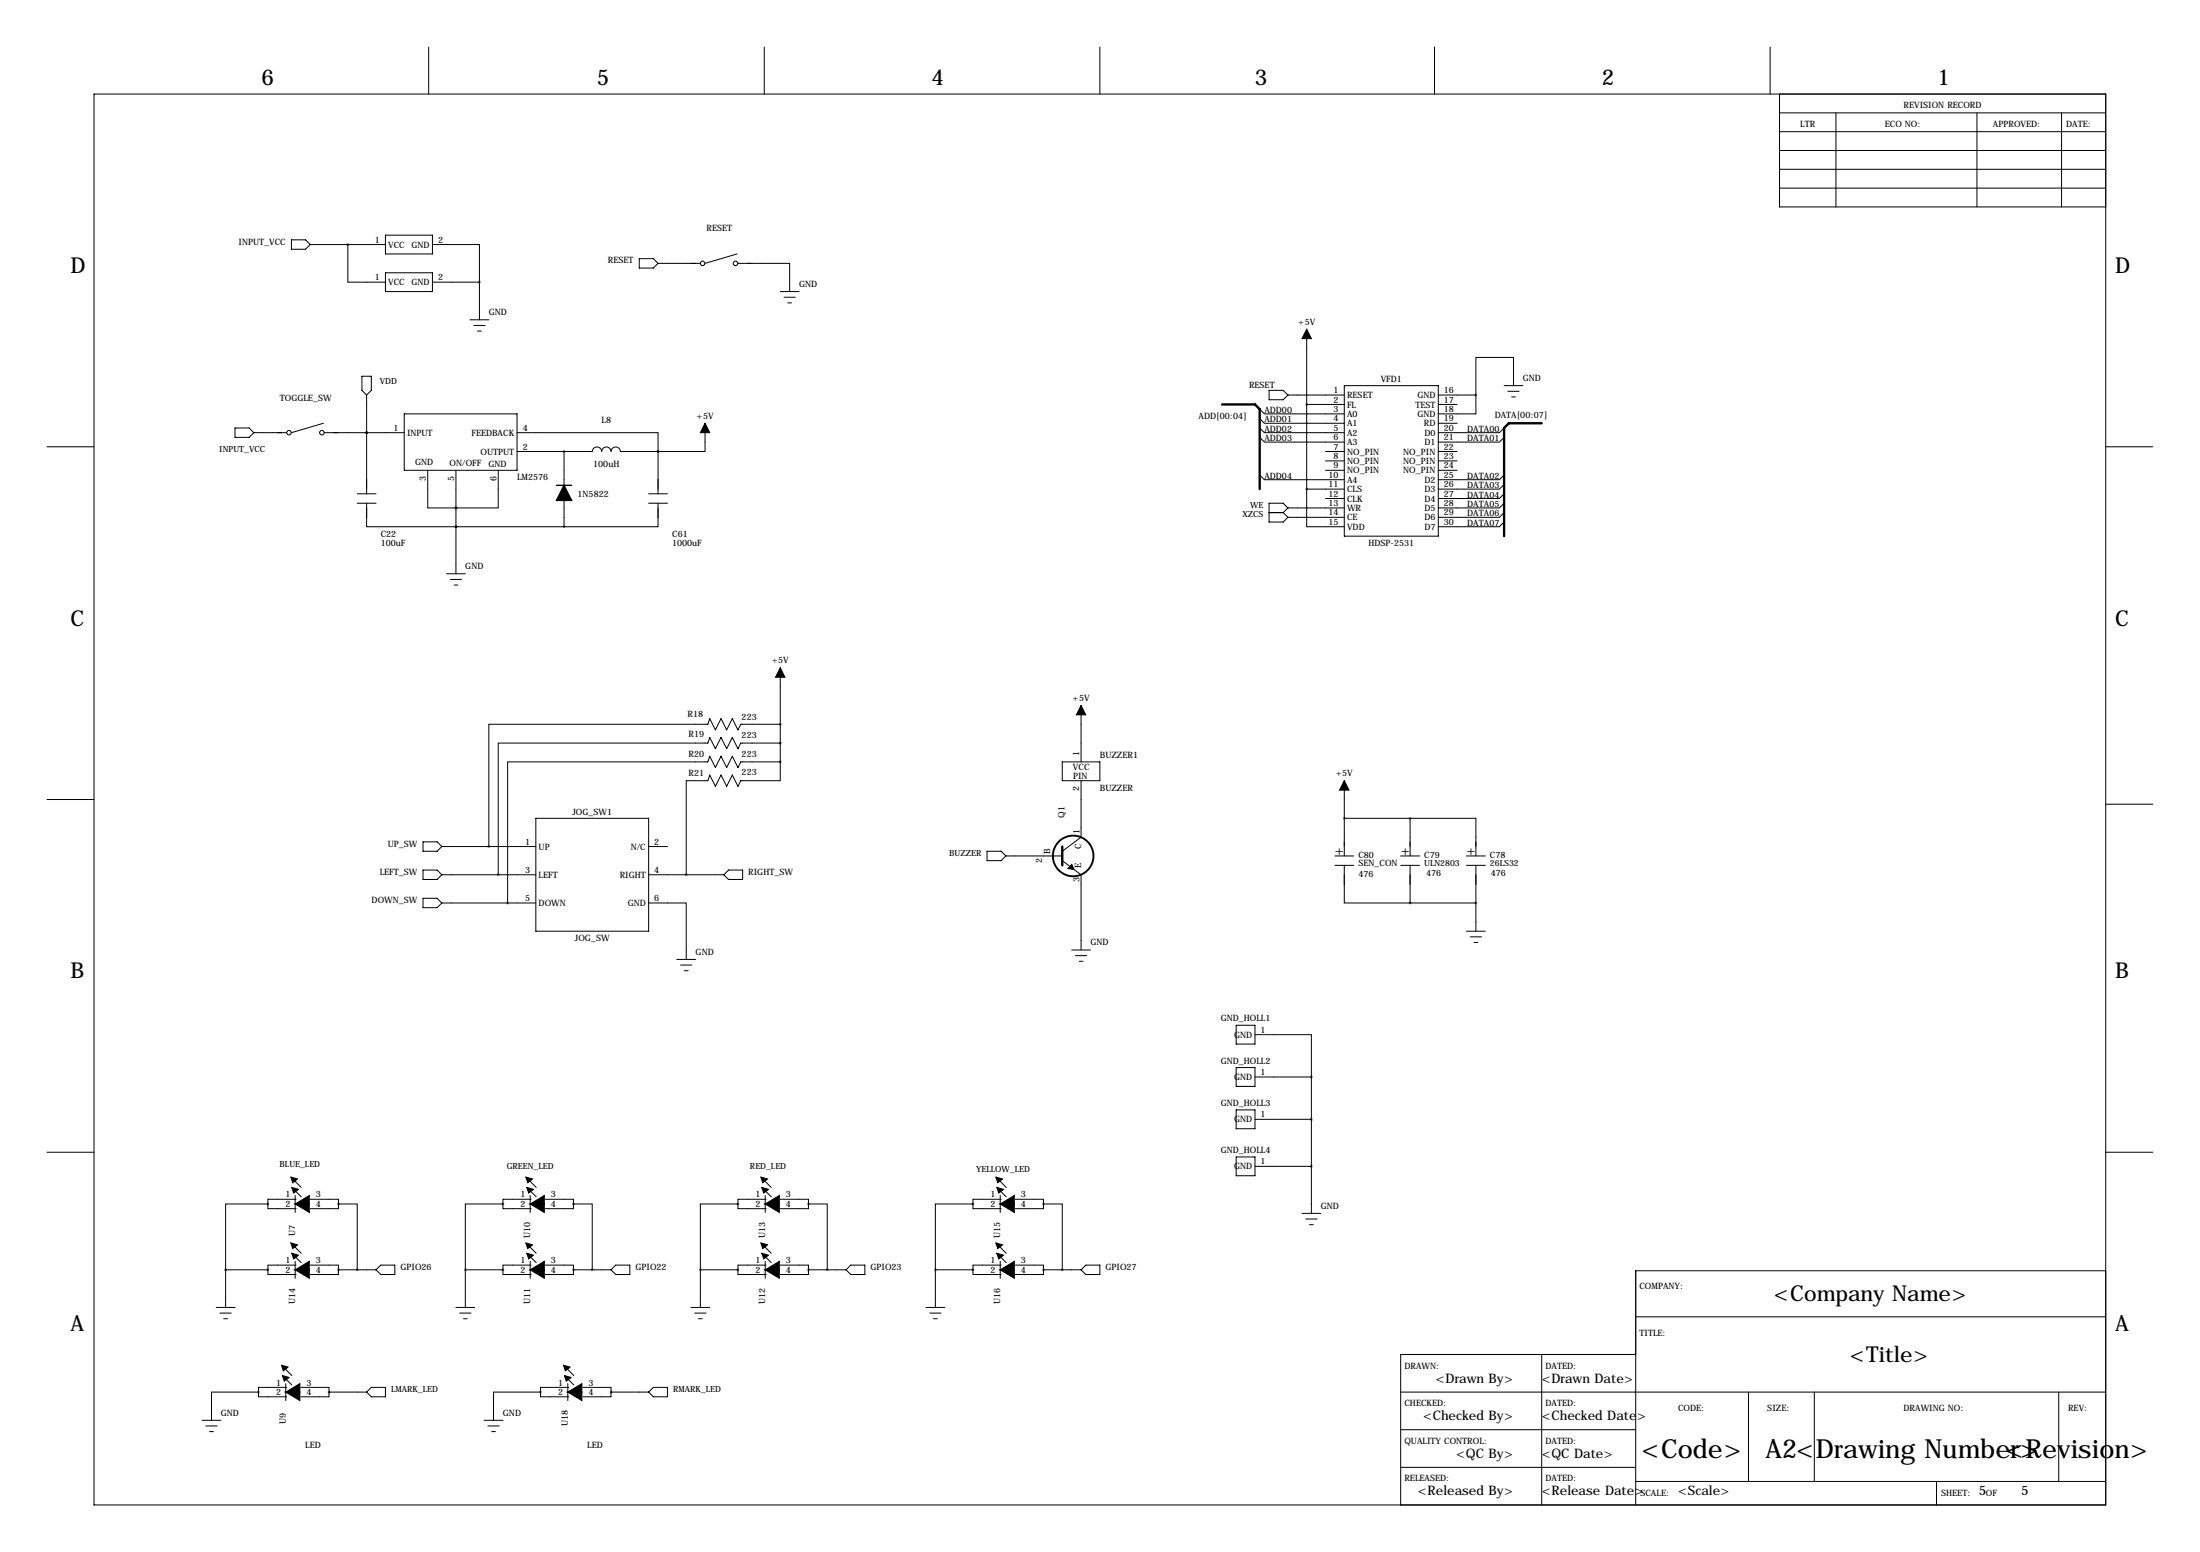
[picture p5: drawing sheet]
<svg xmlns="http://www.w3.org/2000/svg" width="594mm" height="419mm" viewBox="0 0 594 419" stroke-linecap="round" stroke-linejoin="round" font-family="sans-serif">
<g fill="none" stroke="#000" stroke-width=".27">
<path d="M115.8 12.7v12.7M206.5 12.7v12.7M297.2 12.7v12.7M387.6 12.7v12.7M478.3 12.7v12.7M25.4 25.4h543.6v381h-543.6zM480.8 25.4v30.5h88.2M480.8 30.5h88.2M480.8 35.6h88.2M496.1 30.5v25.4M534.2 30.5v25.4M557 30.5v25.4"/>
<path d="M480.8 40.6h88.2M480.8 45.7h88.2M480.8 50.8h88.2M78.7 64.8h3.8l1.3 1.2-1.3 1.3h-3.8zM83.8 66h20.3M94 66v10.2h10.1M104.1 63.5h12.7v5.1h-12.7zM104.1 73.7h12.7v5h-12.7zM116.8 66h12.7v10.2M116.8 76.2h12.7M129.5 76.2v10.2M172.7 69.9h3.8l1.3 1.2-1.3 1.3h-3.8z"/>
<path d="M177.8 71.1h11.4M199.1 68.6l-8.6 2.5M199.4 71.1h14v7.6M210.8 78.7h5.1M127 86.4h5.1M128 87.9h3.1M129 89.4h1M211.8 80.3h3.1M212.9 81.8h1M353.1 88.9v43.2M63.5 115.6h3.8l1.3 1.2-1.3 1.3h-3.8zM68.6 116.8h8.9"/>
<path d="M87.4 114.3l-8.7 2.5M87.6 116.8h21.6M97.8 101.6h2.5v3.8l-1.2 1.3-1.3-1.3zM99.1 116.8h.1M99.1 106.7v26.6M109.2 111.8h30.5v15.2h-30.5zM139.7 116.8h38.1v5.1M190.5 114.3v7.6h-12.7M340.4 110.5l1.2 1.3h21.6M340.4 113l1.2 1.3h21.6M340.4 115.6l1.2 1.2h21.6M340.4 118.1l1.2 1.3h21.6"/>
<path d="M342.9 105.4h3.8l1.3 1.3-1.3 1.2h-3.8zM348 106.7h15.2M353.1 109.2h10.1M363.2 104.1h25.4v40.7h-25.4zM388.6 106.7h10.2M388.6 109.2h5.1M388.6 114.3h5.1M398.8 106.7v5.1h-10.2M406.4 115.6l-1.3 1.2h-16.5M406.4 118.1l-1.3 1.3h-16.5M406.4 104.1h5.1M407.4 105.7h3.1"/>
<path d="M408.4 107.2h1M408.9 104.1v-7.6h-10.1v10.2M12.7 120.6h12.7M96.5 133.3h5.1M96.5 135.9h5.1M99.1 135.9v6.3h24.1M115.6 127v10.2h7.6M123.2 137.2h.1M123.2 127v27.9M134.6 127v10.2h-11.4M139.7 121.9h20.3a1.27 1.27 0 0 1 1.3-1.2 1.27 1.27 0 0 1 1.3 1.2 1.27 1.27 0 0 1 1.2-1.2 1.27 1.27 0 0 1 1.3 1.2 1.27 1.27 0 0 1 1.3-1.2 1.27 1.27 0 0 1 1.2 1.2h10.2M152.4 121.9v9.2"/>
<path d="M152.4 135.1v7.1M175.3 133.3h5M175.3 135.9h5M177.8 121.9h.1M177.8 135.9v6.3h-25.4M177.8 121.9v11.4M340.4 128.3l1.2 1.2h21.6M342.9 138.4h3.8M346.7 138.4l1.3 1.3M348 137.2l-1.3-1.3h-3.8v5.1h3.8l1.3-1.3M348 137.2h15.2M348 139.7h15.2"/>
<path d="M348 137.2l-1.3 1.2M353.1 132.1v10.1h10.1M353.1 132.1h10.1M358.1 127h5.1M358.1 121.9h5.1M358.1 124.5h5.1M358.1 134.6h5.1M388.6 127h5.1M388.6 121.9h5.1M388.6 124.5h5.1M406.4 128.3l-1.3 1.2h-16.5M406.4 130.8l-1.3 1.3h-16.5"/>
<path d="M406.4 133.3l-1.3 1.3h-16.5M406.4 135.9l-1.3 1.3h-16.5M406.4 138.4l-1.3 1.3h-16.5M569 120.6h12.7M120.6 154.9h5.1M121.7 156.5h3M122.7 158h1M123.2 142.2h.1M123.2 142.2h29.2M406.4 141l-1.3 1.2h-16.5M210.8 195.6h-10.6l-.8 1.5-1.5-3-1.6 3-1.5-3-1.5 3-1.5-3-.5 1.5h-59.2v33M210.8 180.3v25.4"/>
<path d="M292.1 190.5v15.2M12.7 215.9h12.7M210.8 205.7v5.1h-10.6l-.8 1.5-1.5-3-1.6 3-1.5-3-1.5 3-1.5-3-.5 1.5h-5.9v25.4M210.8 205.7h-10.6l-.8 1.6-1.5-3.1-1.6 3.1-1.5-3.1-1.5 3.1-1.5-3.1-.5 1.5h-54.1v38.1M210.8 200.7h-10.6l-.8 1.5-1.5-3.1-1.6 3.1-1.5-3.1-1.5 3.1-1.5-3.1-.5 1.6h-56.7v35.5M287 205.7h10.2v5.1h-10.2zM292.1 210.8v15.3l-5.1 3.8M363.2 210.8v20.3M569 217.2h12.7M114.3 227.3h3.8l1.3 1.3-1.3 1.3h-3.8zM114.3 234.9h3.8l1.3 1.3-1.3 1.3h-3.8zM119.4 228.6h25.4"/>
<path d="M119.4 236.2h25.4M144.8 221h30.5v30.5h-30.5zM175.3 228.6h5M175.3 236.2h20.3M196.8 234.9h3.9v2.6h-3.9l-1.2-1.3zM266.7 229.9h3.8l1.3 1.2-1.3 1.3h-3.8zM271.8 231.1h15.2M287 232.4l5.1 3.8v20.3M360.7 231.1h5.1M360.7 233.7h5.1M363.2 233.7v10.1h17.8M363.2 221h17.8"/>
<path d="M378.5 231.1h5M378.5 233.7h5M381 221h17.8v10.1M381 221v10.1M381 233.7v10.1M396.2 231.1h5.1M396.2 233.7h5.1M398.8 233.7v17.8M114.3 242.6h3.8l1.3 1.2-1.3 1.3h-3.8zM119.4 243.8h25.4M175.3 243.8h10.1v15.3M182.9 259.1h5.1"/>
<path d="M289.6 256.5h5M290.6 258.1h3M291.6 259.6h1M381 243.8h17.8M396.2 251.5h5.1M397.3 253h3M398.3 254.5h1M183.9 260.6h3M184.9 262.1h1M334 276.9h5.1v5h-5.1zM339.1 279.4h15.2v11.4M334 288.3h5.1v5.1h-5.1z"/>
<path d="M334 299.7h5.1v5.1h-5.1zM339.1 290.8h15.2M354.3 290.8v36.9M12.7 311.1h12.7M78.8 318.1l2.6 2.5M142.3 318.1l2.6 2.5M205.8 318.1l2.6 2.5M269.3 318.1l2.6 2.5M334 312.4h5.1v5.1h-5.1zM339.1 302.3h15.2M339.1 315h15.2M569 311.1h12.7"/>
<path d="M72.4 325.1v1.3h7.6M72.4 325.1h-11.4v17.8M78.8 320.6l2.6 2.6M78.8 338.4l2.6 2.6M78.8 335.9l2.6 2.5M79.8 322.8v4.6M80 323.8h-7.6v1.3M83.8 323.8h7.6v1.3M91.4 325.1v1.3h-7.6M91.4 325.1h5.1v17.8M135.9 325.1v1.3h7.6M135.9 325.1h-10.2v17.8"/>
<path d="M142.3 320.6l2.6 2.6M142.3 338.4l2.6 2.6M142.3 335.9l2.6 2.5M143.3 322.8v4.6M143.5 323.8h-7.6v1.3M147.3 323.8h7.6v1.3M154.9 325.1v1.3h-7.6M154.9 325.1h5.1v17.8M199.4 325.1v1.3h7.6M199.4 325.1h-10.2v17.8M205.8 338.4l2.6 2.6M205.8 335.9l2.6 2.5"/>
<path d="M205.8 320.6l2.6 2.6M206.8 322.8v4.6M207 323.8h-7.6v1.3M210.8 323.8h7.6v1.3M218.4 325.1v1.3h-7.6M218.4 325.1h5.1v17.8M262.9 325.1v1.3h7.6M262.9 325.1h-10.2v17.8M269.3 320.6l2.6 2.6M269.3 338.4l2.6 2.6M269.3 335.9l2.6 2.5M270.3 322.8v4.6"/>
<path d="M270.5 323.8h-7.6v1.3M274.3 323.8h7.6v1.3M281.9 325.1v1.3h-7.6M281.9 325.1h5.1v17.8M351.8 327.7h5.1M352.8 329.2h3.1M353.8 330.7h1M58.4 353.1h5.1M59.4 354.6h3.1M60.5 356.1h1M61 342.9h11.4M61 342.9v10.2"/>
<path d="M72.4 342.9v1.3h7.6M79.8 340.6v4.6M80 341.6h-7.6v1.3M83.8 341.6h7.6v1.3M91.4 342.9v1.3h-7.6M91.4 342.9h10.2M102.9 341.6h3.8v2.6h-3.8l-1.3-1.3zM123.2 353.1h5.1M124.2 354.6h3.1M125.2 356.1h1M125.7 342.9h10.2M125.7 342.9v10.2"/>
<path d="M135.9 342.9v1.3h7.6M143.3 340.6v4.6M143.5 341.6h-7.6v1.3M147.3 341.6h7.6v1.3M154.9 342.9v1.3h-7.6M154.9 342.9h10.2M166.4 341.6h3.8v2.6h-3.8l-1.3-1.3zM186.7 353.1h5.1M187.7 354.6h3.1M188.7 356.1h1M189.2 342.9h10.2M189.2 342.9v10.2"/>
<path d="M199.4 342.9v1.3h7.6M206.8 340.6v4.6M207 341.6h-7.6v1.3M210.8 341.6h7.6v1.3M218.4 342.9v1.3h-7.6M218.4 342.9h10.2M229.9 341.6h3.8v2.6h-3.8l-1.3-1.3zM250.2 353.1h5.1M251.2 354.6h3.1M252.2 356.1h1M252.7 342.9h10.2M252.7 342.9v10.2"/>
<path d="M262.9 342.9v1.3h7.6M270.3 340.6v4.6M270.5 341.6h-7.6v1.3M274.3 341.6h7.6v1.3M281.9 342.9v1.3h-7.6M281.9 342.9h10.2M293.4 341.6h3.8v2.6h-3.8l-1.3-1.3zM442 355.6h127M569 343.2h-127v63.2M69.8 375.9v1.3h7.7M69.8 375.9h-12.7v7.6M76.3 371.4l2.5 2.6"/>
<path d="M76.3 368.9l2.5 2.5M77.2 373.6v4.6M77.5 374.6h-7.7v1.3M81.3 374.6h7.6v1.3M88.9 375.9v1.3h-7.6M88.9 375.9h10.2M99.1 375.9l1.2-1.3h3.8v2.6h-3.8zM146 375.9h-12.7v7.6M146 375.9v1.3h7.7M152.5 371.4l2.5 2.6M152.5 368.9l2.5 2.5M153.4 373.6v4.6"/>
<path d="M153.7 374.6h-7.7v1.3M157.5 374.6h7.6v1.3M165.1 375.9v1.3h-7.6M165.1 375.9h10.2M175.3 375.9l1.2-1.3h3.8v2.6h-3.8zM378.5 375.9h190.5M416.6 365.8v40.6M442 365.8h-63.5v40.6M472.4 375.9v24.1M490.2 375.9v24.1M556.3 375.9v24.1M54.6 383.5h5.1"/>
<path d="M55.6 385.1h3.1M56.6 386.6h1.1M130.8 383.5h5.1M131.8 385.1h3.1M132.8 386.6h1.1M378.5 386.1h63.5M378.5 396.2h63.5M442 400h127M523.2 400v6.4"/>
<circle cx="189.8" cy="71.1" r=".61"/>
<circle cx="198.7" cy="71.1" r=".61"/>
<circle cx="78.1" cy="116.8" r=".61"/>
<circle cx="87" cy="116.8" r=".61"/>
</g>
<path d="M152.4 131.1l2 4h-4z" fill="#000" stroke="#000" stroke-width=".38"/>
<path d="M150.4 131.1h4" fill="none" stroke="#000" stroke-width=".38"/>
<circle cx="290" cy="231.1" r="5.5" fill="none" stroke="#000" stroke-width=".51"/>
<path d="M330.2 109.2h8.9l1.3 1.3v21.6M416.6 114.3h-8.9l-1.3 1.3v29.2M287 228.6v5.1" fill="none" stroke="#000" stroke-width=".63"/>
<g fill="#000" stroke="#000" stroke-width=".27">
<path d="M353.1 88.9l1.2 2.5h-2.5zM190.5 114.3l1.3 2.5h-2.6zM210.8 180.3l1.3 2.6h-2.6zM292.1 190.5l1.3 2.5h-2.6zM363.2 210.8l1.3 2.6h-2.6zM289.6 233.4l.6 1.4-1.7-.3zM78.6 317.9l1.8 .5-1.3 1zM142.1 317.9l1.8 .5-1.3 1zM205.6 317.9l1.8 .5-1.3 1zM269.1 317.9l1.8 .5-1.3 1zM78.6 335.6l1.8 .5-1.3 1.1zM78.8 320.6l1.8 .6-1.3 1z"/>
<path d="M78.8 338.4l1.8 .5-1.3 1.1zM79.8 325.1h3.8v2.3zM79.8 325.1l3.8-2.3v2.3zM142.1 335.6l1.8 .5-1.3 1.1zM142.3 320.6l1.8 .6-1.3 1zM142.3 338.4l1.8 .5-1.3 1.1zM143.3 325.1h3.8v2.3zM143.3 325.1l3.8-2.3v2.3zM205.6 335.6l1.8 .5-1.3 1.1zM205.8 338.4l1.8 .5-1.3 1.1zM205.8 320.6l1.8 .6-1.3 1zM206.8 325.1h3.8v2.3z"/>
<path d="M206.8 325.1l3.8-2.3v2.3zM269.1 335.6l1.8 .5-1.3 1.1zM269.3 320.6l1.8 .6-1.3 1zM269.3 338.4l1.8 .5-1.3 1.1zM270.3 325.1h3.8v2.3zM270.3 325.1l3.8-2.3v2.3zM79.8 342.9h3.8v2.3zM79.8 342.9l3.8-2.3v2.3zM143.3 342.9h3.8v2.3zM143.3 342.9l3.8-2.3v2.3zM206.8 342.9h3.8v2.3zM206.8 342.9l3.8-2.3v2.3z"/>
<path d="M270.3 342.9h3.8v2.3zM270.3 342.9l3.8-2.3v2.3zM76 368.7l1.8 .5-1.2 1zM76.3 371.4l1.8 .6-1.3 1zM77.2 375.9h3.8v2.3zM77.2 375.9l3.8-2.3v2.3zM152.2 368.7l1.8 .5-1.2 1zM152.5 371.4l1.8 .6-1.3 1zM153.4 375.9h3.8v2.3zM153.4 375.9l3.8-2.3v2.3z"/>
</g>
<path d="M99 116.8a.05 .05 0 0 0 .1 0 .05 .05 0 0 0-.1 0zM129.5 76.2a.05 .05 0 0 0 .1 0 .05 .05 0 0 0-.1 0zM137.1 243.8a.05 .05 0 0 0 .1 0 .05 .05 0 0 0-.1 0zM353 109.2a.05 .05 0 0 0 .1 0 .05 .05 0 0 0-.1 0zM353 132.1a.05 .05 0 0 0 .1 0 .05 .05 0 0 0-.1 0zM99 116.8a.05 .05 0 0 0 .1 0 .05 .05 0 0 0-.1 0zM146 375.9a.05 .05 0 0 0 .1 0 .05 .05 0 0 0-.1 0zM69.8 375.9a.05 .05 0 0 0 .1 0 .05 .05 0 0 0-.1 0zM91.4 325.1a.05 .05 0 0 0 .1 0 .05 .05 0 0 0-.1 0zM91.4 342.9a.05 .05 0 0 0 .1 0 .05 .05 0 0 0-.1 0zM60.9 342.9a.05 .05 0 0 0 .1 0 .05 .05 0 0 0-.1 0zM154.9 325.1a.05 .05 0 0 0 .1 0 .05 .05 0 0 0-.1 0zM154.9 342.9a.05 .05 0 0 0 .1 0 .05 .05 0 0 0-.1 0zM125.7 342.9a.05 .05 0 0 0 .1 0 .05 .05 0 0 0-.1 0zM218.4 325.1a.05 .05 0 0 0 .1 0 .05 .05 0 0 0-.1 0zM218.4 342.9a.05 .05 0 0 0 .1 0 .05 .05 0 0 0-.1 0zM189.2 342.9a.05 .05 0 0 0 .1 0 .05 .05 0 0 0-.1 0zM281.9 325.1a.05 .05 0 0 0 .1 0 .05 .05 0 0 0-.1 0zM281.9 342.9a.05 .05 0 0 0 .1 0 .05 .05 0 0 0-.1 0zM252.7 342.9a.05 .05 0 0 0 .1 0 .05 .05 0 0 0-.1 0zM354.3 290.8a.05 .05 0 0 0 .1 0 .05 .05 0 0 0-.1 0zM354.3 302.3a.05 .05 0 0 0 .1 0 .05 .05 0 0 0-.1 0zM354.3 315a.05 .05 0 0 0 .1 0 .05 .05 0 0 0-.1 0z" fill="#000" stroke="#000" stroke-width=".63"/>
<g font-size="7.1">
<text x="443.5" y="393.7">&lt;Code&gt;</text>
<text x="477.1" y="393.7">A2&lt;Drawing Number&gt;</text>
<text x="542" y="393.7">&lt;Revision&gt;</text>
</g>
<g font-size="5.9">
<text x="70.6" y="22.9">6</text>
<text x="161.3" y="22.9">5</text>
<text x="251.7" y="22.9">4</text>
<text x="339.1" y="22.9">3</text>
<text x="432.8" y="22.9">2</text>
<text x="523.5" y="22.9">1</text>
<text x="19" y="73.7">D</text>
<text x="571.5" y="73.7">D</text>
<text x="19" y="168.9">C</text>
<text x="571.5" y="168.9">C</text>
<text x="19" y="264.2">B</text>
<text x="571.5" y="264.2">B</text>
<text x="479.3" y="351.3">&lt;Company Name&gt;</text>
<text x="19" y="359.4">A</text>
<text x="571.5" y="359.4">A</text>
<text x="499.8" y="367.8">&lt;Title&gt;</text>
</g>
<g font-size="3.6">
<text x="360.7" y="230.9">+</text>
<text x="378.5" y="230.9">+</text>
<text x="396.2" y="230.9">+</text>
<text x="387.9" y="373.4">&lt;Drawn By&gt;</text>
<text x="416.6" y="373.4">&lt;Drawn Date&gt;</text>
<text x="384.5" y="383.5">&lt;Checked By&gt;</text>
<text x="416.6" y="383.5">&lt;Checked Date&gt;</text>
<text x="393.5" y="393.7">&lt;QC By&gt;</text>
<text x="416.6" y="393.7">&lt;QC Date&gt;</text>
<text x="383.1" y="403.8">&lt;Released By&gt;</text>
<text x="416.6" y="403.8">&lt;Release Date&gt;</text>
<text x="453.4" y="403.8">&lt;Scale&gt;</text>
<text x="534.7" y="403.8">5</text>
<text x="546.1" y="403.8">5</text>
</g>
<g font-size="2.4">
<text x="514.4" y="29.2">REVISION RECORD</text>
<text x="486.4" y="34.3">LTR</text>
<text x="509.3" y="34.3">ECO NO:</text>
<text x="538.5" y="34.3">APPROVED:</text>
<text x="558.3" y="34.3">DATE:</text>
<text x="101.3" y="65.5">1</text>
<text x="118.4" y="65.5">2</text>
<text x="190.9" y="62.5">RESET</text>
<text x="64.4" y="66">INPUT_VCC</text>
<text x="104.9" y="66.9">VCC</text>
<text x="111.2" y="66.9">GND</text>
<text x="164.3" y="71.1">RESET</text>
<text x="101.3" y="75.7">1</text>
<text x="104.9" y="77">VCC</text>
<text x="111.2" y="77">GND</text>
<text x="118.4" y="75.7">2</text>
<text x="215.9" y="77.5">GND</text>
<text x="132.1" y="85.1">GND</text>
<text x="350.8" y="87.6">+5V</text>
<text x="337.5" y="104.6">RESET</text>
<text x="360.3" y="106.2">1</text>
<text x="364" y="107.5">RESET</text>
<text x="373.1" y="103.1">VFD1</text>
<text x="383" y="107.5">GND</text>
<text x="390.1" y="106.2">16</text>
<text x="411.5" y="102.9">GND</text>
<text x="75.6" y="108.2">TOGGLE_SW</text>
<text x="188.2" y="113">+5V</text>
<text x="323.9" y="113">ADD[00:04]</text>
<text x="341.6" y="111.5">ADD00</text>
<text x="360.3" y="108.7">2</text>
<text x="360.3" y="111.3">3</text>
<text x="360.3" y="113.8">4</text>
<text x="364" y="110.1">FL</text>
<text x="364" y="112.6">A0</text>
<text x="382.4" y="110.1">TEST</text>
<text x="383" y="112.6">GND</text>
<text x="390.1" y="108.7">17</text>
<text x="390.1" y="111.3">18</text>
<text x="390.1" y="113.8">19</text>
<text x="403.9" y="112.8">DATA[00:07]</text>
<text x="106.3" y="116.3">1</text>
<text x="110" y="117.7">INPUT</text>
<text x="127.4" y="117.7">FEEDBACK</text>
<text x="141.2" y="116.3">4</text>
<text x="162.5" y="114.3">L8</text>
<text x="341.6" y="114">ADD01</text>
<text x="341.6" y="116.6">ADD02</text>
<text x="341.6" y="119.1">ADD03</text>
<text x="360.3" y="116.3">5</text>
<text x="360.3" y="118.9">6</text>
<text x="364" y="115.1">A1</text>
<text x="364" y="117.7">A2</text>
<text x="384.7" y="115.1">RD</text>
<text x="384.9" y="117.7">D0</text>
<text x="390.1" y="116.3">20</text>
<text x="390.1" y="118.9">21</text>
<text x="396.4" y="116.6">DATA00</text>
<text x="396.4" y="119.1">DATA01</text>
<text x="112.2" y="125.5">GND</text>
<text x="121.5" y="125.8">ON/OFF</text>
<text x="129.8" y="122.8">OUTPUT</text>
<text x="141.2" y="121.4">2</text>
<text x="360.3" y="121.4">7</text>
<text x="360.3" y="124">8</text>
<text x="364" y="120.2">A3</text>
<text x="364" y="122.8">NO_PIN</text>
<text x="364" y="125.3">NO_PIN</text>
<text x="379.2" y="122.8">NO_PIN</text>
<text x="379.2" y="125.3">NO_PIN</text>
<text x="384.9" y="120.2">D1</text>
<text x="390.1" y="121.4">22</text>
<text x="390.1" y="124">23</text>
<text x="115.1" y="129.9" transform="rotate(-90 115.1 129.9)">3</text>
<text x="122.7" y="129.9" transform="rotate(-90 122.7 129.9)">5</text>
<text x="132" y="126.1">GND</text>
<text x="134.1" y="129.9" transform="rotate(-90 134.1 129.9)">6</text>
<text x="139.7" y="129.7">LM2576</text>
<text x="160.3" y="126.1">100uH</text>
<text x="341.6" y="129.3">ADD04</text>
<text x="359" y="129">10</text>
<text x="359" y="131.6">11</text>
<text x="360.3" y="126.5">9</text>
<text x="364" y="127.8">NO_PIN</text>
<text x="364" y="130.4">A4</text>
<text x="379.2" y="127.8">NO_PIN</text>
<text x="384.9" y="130.4">D2</text>
<text x="390.1" y="126.5">24</text>
<text x="390.1" y="129">25</text>
<text x="390.1" y="131.6">26</text>
<text x="396.4" y="129.3">DATA02</text>
<text x="396.4" y="131.8">DATA03</text>
<text x="156.1" y="134.2">1N5822</text>
<text x="359" y="134.1">12</text>
<text x="359" y="136.7">13</text>
<text x="364" y="132.9">CLS</text>
<text x="364" y="135.5">CLK</text>
<text x="364" y="138">WR</text>
<text x="384.9" y="132.9">D3</text>
<text x="384.9" y="135.5">D4</text>
<text x="384.9" y="138">D5</text>
<text x="390.1" y="134.1">27</text>
<text x="390.1" y="136.7">28</text>
<text x="396.4" y="134.4">DATA04</text>
<text x="396.4" y="136.9">DATA05</text>
<text x="359" y="139.2">14</text>
<text x="359" y="141.7">15</text>
<text x="364" y="140.5">CE</text>
<text x="364" y="143.1">VDD</text>
<text x="384.9" y="140.5">D6</text>
<text x="384.9" y="143.1">D7</text>
<text x="390.1" y="139.2">29</text>
<text x="390.1" y="141.7">30</text>
<text x="396.4" y="139.4">DATA06</text>
<text x="396.4" y="142">DATA07</text>
<text x="102.9" y="145">C22</text>
<text x="102.9" y="147.5">100uF</text>
<text x="181.6" y="145">C61</text>
<text x="181.6" y="147.5">1000uF</text>
<text x="369.7" y="147.5">HDSP-2531</text>
<text x="125.7" y="153.7">GND</text>
<text x="208.5" y="179.1">+5V</text>
<text x="289.8" y="189.2">+5V</text>
<text x="185.8" y="193.7">R18</text>
<text x="200.4" y="194.3">223</text>
<text x="186" y="199">R19</text>
<text x="200.4" y="199.4">223</text>
<text x="186" y="204.4">R20</text>
<text x="186" y="209.4">R21</text>
<text x="200.4" y="204.5">223</text>
<text x="200.4" y="209.3">223</text>
<text x="289.9" y="207.8">VCC</text>
<text x="291.6" y="204.2" transform="rotate(-90 291.6 204.2)">1</text>
<text x="297.2" y="204.7">BUZZER1</text>
<text x="360.9" y="209.5">+5V</text>
<text x="289.9" y="210.4">PIN</text>
<text x="291.6" y="213.7" transform="rotate(-90 291.6 213.7)">2</text>
<text x="297.2" y="213.5">BUZZER</text>
<text x="154.7" y="220">JOG_SW1</text>
<text x="287.7" y="220.8" transform="rotate(-90 287.7 220.8)">Q1</text>
<text x="291.7" y="225.3" transform="rotate(-90 291.7 225.3)">1</text>
<text x="104.8" y="228.6">UP_SW</text>
<text x="141.9" y="228.1">1</text>
<text x="145.5" y="229.4">UP</text>
<text x="170.4" y="229.4">N/C</text>
<text x="176.8" y="228.1">2</text>
<text x="281.6" y="233" transform="rotate(-90 281.6 233)">2</text>
<text x="283.8" y="230.6" transform="rotate(-90 283.8 230.6)">B</text>
<text x="292.2" y="229.3" transform="rotate(-90 292.2 229.3)">C</text>
<text x="367" y="231.6">C80</text>
<text x="367" y="233.8">SEN_CON</text>
<text x="384.8" y="231.6">C79</text>
<text x="402.6" y="231.6">C78</text>
<text x="102.6" y="236.2">LEFT_SW</text>
<text x="141.9" y="235.7">3</text>
<text x="145.5" y="237.1">LEFT</text>
<text x="167.4" y="237.1">RIGHT</text>
<text x="176.8" y="235.7">4</text>
<text x="202.2" y="236.2">RIGHT_SW</text>
<text x="291.7" y="238.1" transform="rotate(-90 291.7 238.1)">3</text>
<text x="292.2" y="234.4" transform="rotate(-90 292.2 234.4)">E</text>
<text x="367" y="236.9">476</text>
<text x="385.3" y="236.6">476</text>
<text x="402.8" y="236.6">476</text>
<text x="100.4" y="243.8">DOWN_SW</text>
<text x="141.9" y="243.3">5</text>
<text x="145.5" y="244.7">DOWN</text>
<text x="169.6" y="244.7">GND</text>
<text x="176.8" y="243.3">6</text>
<text x="155.3" y="254.1">JOG_SW</text>
<text x="188" y="257.8">GND</text>
<text x="294.6" y="255.3">GND</text>
<text x="329.8" y="275.8">GND_HOLL1</text>
<text x="333.4" y="280.2">GND</text>
<text x="340.6" y="278.9">1</text>
<text x="329.8" y="287.3">GND_HOLL2</text>
<text x="333.4" y="291.7">GND</text>
<text x="340.6" y="290.3">1</text>
<text x="329.8" y="298.7">GND_HOLL3</text>
<text x="333.4" y="303.1">GND</text>
<text x="340.6" y="301.8">1</text>
<text x="329.8" y="311.4">GND_HOLL4</text>
<text x="333.4" y="315.8">GND</text>
<text x="340.6" y="314.5">1</text>
<text x="77.1" y="323.3">1</text>
<text x="85.3" y="323.3">3</text>
<text x="140.6" y="323.3">1</text>
<text x="148.8" y="323.3">3</text>
<text x="204.1" y="323.3">1</text>
<text x="212.3" y="323.3">3</text>
<text x="267.6" y="323.3">1</text>
<text x="275.8" y="323.3">3</text>
<text x="77.1" y="325.9">2</text>
<text x="85.3" y="325.9">4</text>
<text x="140.6" y="325.9">2</text>
<text x="148.8" y="325.9">4</text>
<text x="204.1" y="325.9">2</text>
<text x="212.3" y="325.9">4</text>
<text x="267.6" y="325.9">2</text>
<text x="275.8" y="325.9">4</text>
<text x="356.9" y="326.4">GND</text>
<text x="79.8" y="333.7" transform="rotate(-90 79.8 333.7)">U7</text>
<text x="143.3" y="334.4" transform="rotate(-90 143.3 334.4)">U10</text>
<text x="206.8" y="334.4" transform="rotate(-90 206.8 334.4)">U13</text>
<text x="270.3" y="334.4" transform="rotate(-90 270.3 334.4)">U15</text>
<text x="77.1" y="341.1">1</text>
<text x="85.3" y="341.1">3</text>
<text x="140.6" y="341.1">1</text>
<text x="148.8" y="341.1">3</text>
<text x="204.1" y="341.1">1</text>
<text x="212.3" y="341.1">3</text>
<text x="267.6" y="341.1">1</text>
<text x="275.8" y="341.1">3</text>
<text x="77.1" y="343.7">2</text>
<text x="85.3" y="343.7">4</text>
<text x="108.2" y="342.9">GPIO26</text>
<text x="140.6" y="343.7">2</text>
<text x="148.8" y="343.7">4</text>
<text x="171.7" y="342.9">GPIO22</text>
<text x="204.1" y="343.7">2</text>
<text x="212.3" y="343.7">4</text>
<text x="235.2" y="342.9">GPIO23</text>
<text x="267.6" y="343.7">2</text>
<text x="275.8" y="343.7">4</text>
<text x="298.7" y="342.9">GPIO27</text>
<text x="443" y="348">COMPANY:</text>
<text x="79.8" y="352.2" transform="rotate(-90 79.8 352.2)">U14</text>
<text x="143.3" y="352.2" transform="rotate(-90 143.3 352.2)">U11</text>
<text x="206.8" y="352.2" transform="rotate(-90 206.8 352.2)">U12</text>
<text x="270.3" y="352.2" transform="rotate(-90 270.3 352.2)">U16</text>
<text x="443" y="360.7">TITLE:</text>
<text x="379.5" y="369.6">DRAWN:</text>
<text x="417.6" y="369.6">DATED:</text>
<text x="74.6" y="374.1">1</text>
<text x="74.6" y="376.7">2</text>
<text x="82.8" y="374.1">3</text>
<text x="82.8" y="376.7">4</text>
<text x="150.8" y="374.1">1</text>
<text x="150.8" y="376.7">2</text>
<text x="159" y="374.1">3</text>
<text x="159" y="376.7">4</text>
<text x="59.7" y="382.3">GND</text>
<text x="135.9" y="382.3">GND</text>
<text x="379.5" y="379.7">CHECKED:</text>
<text x="417.6" y="379.7">DATED:</text>
<text x="453.4" y="381">CODE:</text>
<text x="477.5" y="381">SIZE:</text>
<text x="514.4" y="381">DRAWING NO:</text>
<text x="558.8" y="381">REV:</text>
<text x="77.2" y="384.5" transform="rotate(-90 77.2 384.5)">U9</text>
<text x="153.4" y="385.2" transform="rotate(-90 153.4 385.2)">U18</text>
<text x="379.5" y="389.9">QUALITY CONTROL:</text>
<text x="417.6" y="389.9">DATED:</text>
<text x="82.5" y="391">LED</text>
<text x="158.7" y="391">LED</text>
<text x="379.5" y="400">RELEASED:</text>
<text x="417.6" y="400">DATED:</text>
<text x="443.2" y="403.9">SCALE:</text>
<text x="524.5" y="403.9">SHEET:</text>
<text x="536.6" y="403.9">OF</text>
</g>
<g font-size="2.3">
<text x="102.6" y="103.6">VDD</text>
<text x="59.2" y="122.2">INPUT_VCC</text>
<text x="337.8" y="137.2">WE</text>
<text x="335.7" y="139.7">XZCS</text>
<text x="256.5" y="231.1">BUZZER</text>
<text x="384.8" y="233.8">ULN2803</text>
<text x="402.6" y="233.8">26LS32</text>
<text x="75.6" y="315">BLUE_LED</text>
<text x="136.9" y="315.6">GREEN_LED</text>
<text x="202.6" y="315.6">RED_LED</text>
<text x="263.8" y="316.6">YELLOW_LED</text>
<text x="105.7" y="375.9">LMARK_LED</text>
<text x="181.9" y="375.9">RMARK_LED</text>
</g>
</svg>
